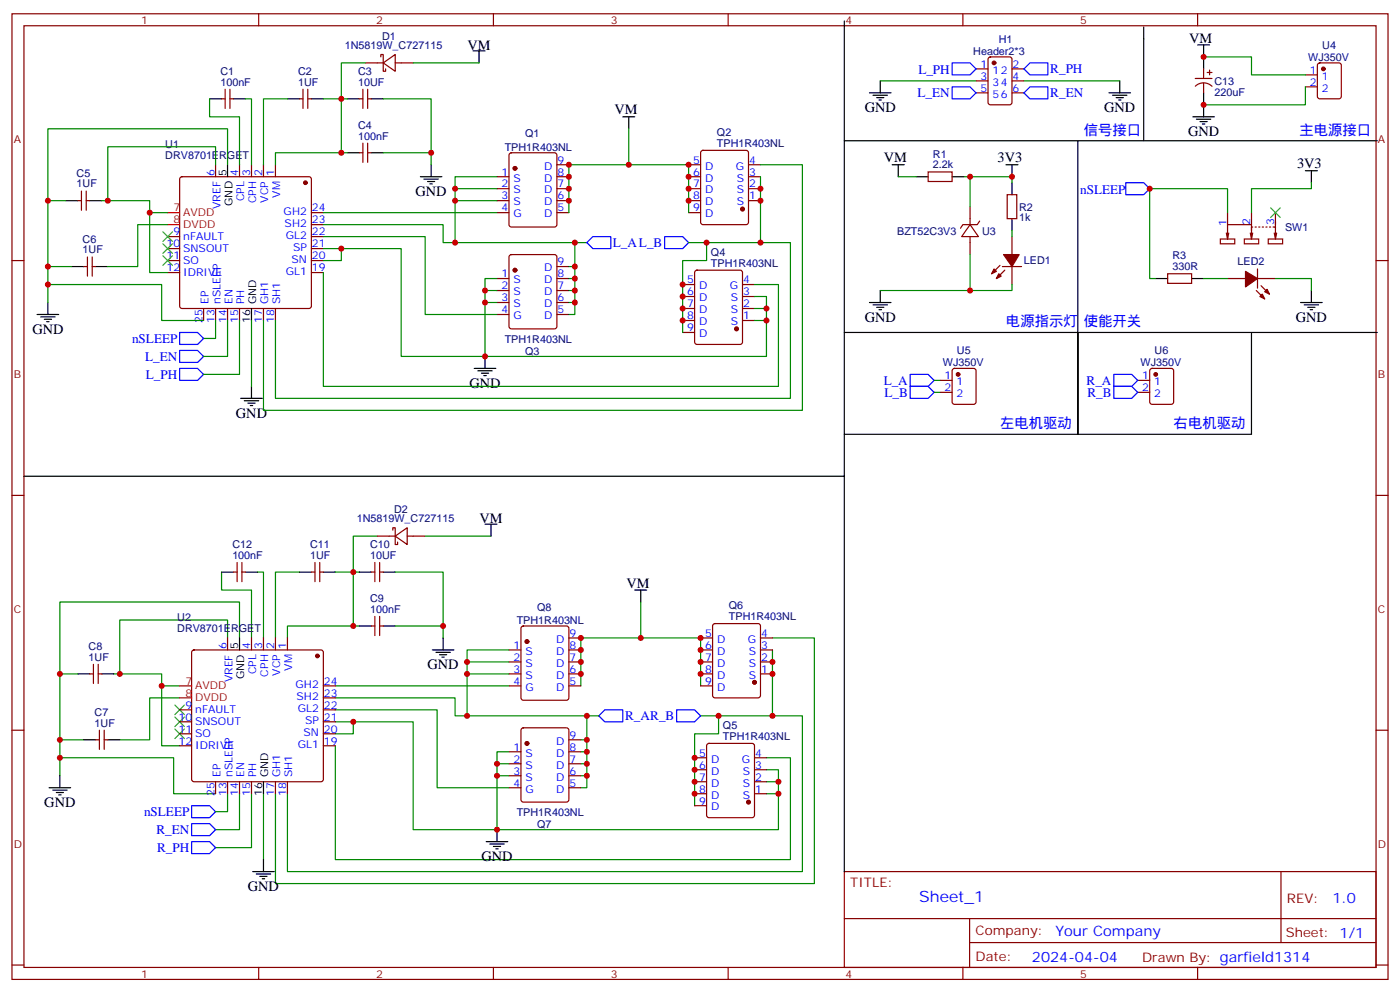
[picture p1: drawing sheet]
<svg xmlns="http://www.w3.org/2000/svg" width="412mm" height="292mm" viewBox="0 0 412 292" stroke-linecap="round" stroke-linejoin="round" font-family="sans-serif">
<g fill="none" stroke="#870000" stroke-width=".35">
<path d="M3.5 4.1h405.4v284.3h-405.4zM7.1 7.6h398.2v277.3h-398.2zM76.2 4.1v3.5M107.6 18.5h5.3M112.2 16.8v-.7h.7v4.9h.7v-.7M112.9 18.5l3.5-2.4v4.9zM116.4 18.5h5.3M145.3 4.1v3.5M214.5 4.1v3.5M283.6 4.1v3.5M291.3 17l.4-.2h5.7l.6 .4 .1 13-.5 .6-5.9 .1-.6-.5-.1-12.9zM352.8 4.1v3.5"/>
<path d="M388.3 18.7l.5-.2h5.6l.7 .5v9.4l-.5 .6-5.8 .1-.7-.5v-9.4zM65.3 29.1h1M66.3 26.3v5.6M67.7 26.3v5.6M67.7 29.1h1.1M88.2 29.1h1.1M89.3 26.3v5.6M90.7 29.1h1M90.7 26.3v5.6M105.8 29.1h1.1M106.9 26.3v5.6M108.3 29.1h1.1"/>
<path d="M108.3 26.3v5.6M287.5 20.3h3.5M287.5 27.3h3.5M287.5 23.8h3.5M298.1 20.3h3.5M298.1 27.3h3.5M298.1 23.8h3.5M352.1 23.1h4.9M352.1 25.4a3.5 3.5 0 0 1 4.9 0M354.5 20.3v2.8M354.5 24.5v2.8M355.6 21.3h1.4"/>
<path d="M356.3 20.6v1.4M384.5 25.6h3.6M384.5 22h3.6M22.9 59.1h1.1M24 56.3v5.6M25.4 56.3v5.6M25.4 59.1h1.1M53.2 52.2l.4-.2h37.4l.5 .2 .2 .5v37.4l-.2 .5-.5 .2h-37.4l-.5-.2-.2-.5v-37.4zM63.5 48.5v3.5M70.6 48.5v3.5M74.1 48.5v3.5M77.6 48.5v3.5"/>
<path d="M81.1 48.5v3.5M105.8 45h1.1M106.9 42.2v5.6M108.3 42.2v5.6M108.3 45h1.1M146.4 59.1h3.5M146.4 52h3.5M146.4 55.6h3.5M150.2 45.2l.4-.2h12.7l.7 .4v20.7l-.4 .7-13 .1-.6-.5-.1-20.7zM164 59.1h3.6M164 48.5h3.6M164 52h3.6"/>
<path d="M164 55.6h3.6M202.8 59.1h3.6M202.8 48.5h3.6M202.8 52h3.6M202.8 55.6h3.6M206.6 44.5l.5-.2h12.7l.6 .4 .1 20.7-.5 .7h-12.9l-.7-.4v-20.7zM220.5 59.1h3.5M220.5 48.5h3.5M220.5 52h3.5M220.5 55.6h3.5M273.4 50.6h7.1v2.8h-7.1zM296.7 57.3h2.8v7.1h-2.8z"/>
<path d="M3.5 76.7h3.6M24.7 78.5h1.1M25.8 75.7v5.6M27.2 75.7v5.6M27.2 78.5h1M49.4 76.7h3.5M49.4 69.7h3.5M49.4 73.2h3.5M91.7 76.7h3.5M91.7 69.7h3.5M91.7 73.2h3.5M91.7 66.1h3.5"/>
<path d="M91.7 62.6h3.5M146.4 62.6h3.5M150.2 75.2l.4-.2h12.7l.7 .4v20.7l-.4 .7h-13l-.6-.4-.1-20.7zM164 62.6h3.6M164 78.5h3.6M202.8 62.6h3.6M204.8 79.8l.5-.2h12.7l.7 .4v20.7l-.4 .7h-13l-.6-.4-.1-20.7zM285.8 66.1l2.4 3.6h-4.9zM285.8 60.9v5.2M285.8 69.7v5.3M288.6 65.1l-.7 1h-4.3l-.7 1.1M294.6 78.1l-2.5 2.5"/>
<path d="M295.3 78.5h5.6M296 79.6l-2.5 2.4M298.1 69.7v5.3M298.1 78.5v5.3M359.5 70.4h4.2v1.4h-4.2zM361.2 68.6l.4 1.8M361.6 62.6v3.5M361.9 68.6l-.3 1.8M366.5 70.4h4.3v1.4h-4.3zM368.3 68.6l.4 1.8 .3-1.8M368.7 66.1h-7.1v4.3M368.7 62.6v5.3"/>
<path d="M369 66.9h-.3v2.8M369.7 66.9h.4M370.4 79.2v5.6M370.8 66.9h.3M371.8 66.9h.4M372.9 66.9h.3M373.6 70.4h4.2v1.4h-4.2zM373.9 66.9h.4M375 66.9h.7v2.8M375.4 68.6l.3 1.8 .4-1.8M375.7 62.6v4.4M405.3 76.7h3.6"/>
<path d="M49.4 80.3h3.5M60 90.8v3.6M63.5 90.8v3.6M67 90.8v3.6M70.6 90.8v3.6M77.6 90.8v3.6M81.1 90.8v3.6M91.7 80.3h3.5M146.4 82h3.5M146.4 85.5h3.5M146.4 89.1h3.5M146.4 92.6h3.5"/>
<path d="M164 82h3.6M164 85.5h3.6M164 89.1h3.6M164 92.6h3.6M201.1 97.9h3.5M201.1 94.4h3.5M201.1 90.8h3.5M201.1 87.3h3.5M201.1 83.8h3.5M218.7 94.4h3.5M218.7 90.8h3.5M218.7 87.3h3.5"/>
<path d="M218.7 83.8h3.5M344 80.6h7v2.8h-7zM361.6 82h5.3M370.1 85.5l2.4 2.5M370.4 82h5.3M371.5 84.1l2.4 2.5M276.9 115.5h3.6M276.9 112h3.6M280.7 108.7l.5-.2h5.6l.7 .4v9.5l-.4 .6-5.9 .1-.7-.5v-9.4zM335.1 115.5h3.6M335.1 112h3.6M338.9 108.7l.5-.2h5.6l.7 .4v9.5l-.4 .6-5.9 .1-.7-.5v-9.4z"/>
<path d="M3.5 145.9h3.6M111.1 157.9h5.3M115.7 156.1v-.7h.7v4.9h.7v-.7M116.4 157.9l3.5-2.5v4.9zM119.9 157.9h5.3M405.3 145.9h3.6M68.8 168.5h1M69.8 165.6v5.7M71.3 168.5h1M71.3 165.6v5.7M91.7 168.5h1.1M92.8 165.6v5.7"/>
<path d="M94.2 168.5h1M94.2 165.6v5.7M109.4 168.5h1M110.4 165.6v5.7M111.8 165.6v5.7M111.8 168.5h1.1M26.5 198.4h1M27.5 195.6v5.7M28.9 198.4h1.1M28.9 195.6v5.7M56.7 191.6l.4-.2h37.4l.5 .2 .2 .5v37.4l-.2 .5-.5 .2h-37.4l-.4-.2-.3-.5v-37.4zM67 187.9v3.5"/>
<path d="M74.1 187.9v3.5M77.6 187.9v3.5M81.1 187.9v3.5M84.7 187.9v3.5M109.4 184.3h1M110.4 181.5v5.6M111.8 181.5v5.6M111.8 184.3h1.1M149.9 198.4h3.6M149.9 194.9h3.6M149.9 191.4h3.6M153.7 184.5l.5-.2h12.7l.6 .5 .1 20.7-.5 .6-12.9 .1-.7-.5v-20.7z"/>
<path d="M167.6 198.4h3.5M167.6 194.9h3.5M167.6 191.4h3.5M167.6 187.9h3.5M206.4 198.4h3.5M206.4 194.9h3.5M206.4 191.4h3.5M206.4 187.9h3.5M210.1 183.8l.5-.2h12.7l.7 .5v20.7l-.4 .6-13 .1-.6-.5-.1-20.7zM224 198.4h3.5M224 194.9h3.5M224 191.4h3.5"/>
<path d="M224 187.9h3.5M3.5 215h3.6M28.2 217.8h1.1M29.3 215v5.7M30.7 217.8h1M30.7 215v5.7M52.9 209h3.5M52.9 212.5h3.5M52.9 216.1h3.5M52.9 219.6h3.5M95.2 202h3.6M95.2 209h3.6"/>
<path d="M95.2 212.5h3.6M95.2 216.1h3.6M95.2 219.6h3.6M95.2 205.5h3.6M149.9 202h3.6M153.7 214.5l.5-.2h12.7l.6 .4 .1 20.8-.5 .6-12.9 .1-.7-.5v-20.7zM167.6 202h3.5M167.6 217.8h3.5M206.4 202h3.5M208.4 219.1l.4-.2h12.7l.7 .4v20.8l-.4 .6-13 .1-.6-.5-.1-20.7zM405.3 215h3.6M63.5 230.2v3.5"/>
<path d="M67 230.2v3.5M70.6 230.2v3.5M74.1 230.2v3.5M81.1 230.2v3.5M84.7 230.2v3.5M149.9 221.4h3.6M149.9 224.9h3.6M149.9 228.4h3.6M149.9 232h3.6M167.6 221.4h3.5M167.6 224.9h3.5M167.6 228.4h3.5"/>
<path d="M167.6 232h3.5M204.6 237.2h3.5M204.6 233.7h3.5M204.6 230.2h3.5M204.6 226.7h3.5M204.6 223.1h3.5M222.2 233.7h3.6M222.2 230.2h3.6M222.2 226.7h3.6M222.2 223.1h3.6M248.7 256.6h156.6v28.3h-156.6zM377.3 256.7v20.8"/>
<path d="M248.7 270.5h156.5M285.6 277.5h119.6M285.6 270.5v14.1M3.5 284.2h3.6M76.2 284.9v3.5M145.3 284.9v3.5M214.5 284.9v3.5M283.6 284.9v3.5M352.8 284.9v3.5M405.3 284.2h3.6"/>
</g>
<g fill="#870000" stroke="#870000" stroke-width=".35">
<path d="M294.2 80.6l.7 .7-1.4 .7z"/>
<path d="M292.8 79.2l.7 .7-1.4 .7z"/>
<path d="M295.6 75h4.6l-2.1 3.5z"/>
<path d="M372.5 85.9l.7-.7 .7 1.4z"/>
<path d="M371.1 87.3l.7-.7 .7 1.4z"/>
<path d="M366.9 79.9l3.5 2.1-3.5 2.5z"/>
<circle cx="90" cy="53.8" r=".53"/>
<circle cx="151.7" cy="49.6" r=".53"/>
<circle cx="151.7" cy="79.6" r=".53"/>
<circle cx="218.7" cy="61.6" r=".53"/>
<circle cx="217" cy="96.8" r=".53"/>
<circle cx="220.5" cy="236.2" r=".53"/>
<circle cx="222.2" cy="200.9" r=".53"/>
<circle cx="155.2" cy="218.9" r=".53"/>
<circle cx="155.2" cy="188.9" r=".53"/>
<circle cx="93.5" cy="193.1" r=".53"/>
<circle cx="292.8" cy="18.5" r=".53"/>
<circle cx="389.8" cy="20.3" r=".53"/>
<circle cx="282.2" cy="110.2" r=".53"/>
<circle cx="340.4" cy="110.2" r=".53"/>
</g>
<g fill="none" stroke="#000" stroke-width=".35">
<path d="M139.3 15h3.6M141.1 15v3.5M248.7 6.2v134M336.9 7.9v33.6h-88.2M352.8 13.2h3.5M354.5 13.2v7.1M61.7 29.1h3.6M68.8 29.1h3.5M84.7 29.1h3.5M91.7 29.1h3.5M102.3 29.1h3.5M109.4 29.1h3.5"/>
<path d="M183.4 34.4h3.6M185.2 34.4v3.5M256.1 27.3h6.4M257.2 28h4.2M258.2 28.8h2.1M258.9 29.5h.7M259.3 23.8v3.5M326.7 27.3h6.3M327.7 28h4.3M328.8 28.8h2.1M329.5 29.5h.7M329.8 23.8v3.5"/>
<path d="M351.4 34.4h6.3M352.4 35.1h4.3M353.5 35.8h2.1M354.2 36.5h.7M354.5 27.3v7.1M19.4 59.1h3.5M26.5 59.1h3.5M67 48.5v3.5M102.3 45h3.5M109.4 45h3.5M123.8 52h6.4M124.9 52.7h4.2"/>
<path d="M125.9 53.4h2.2M126.6 54.2h.8M127 48.5v3.5M262.8 48.5h3.5M264.6 48.5v3.5M269.9 52h3.5M280.5 52h3.5M296.3 48.5h3.6M298.1 48.5v3.5M298.1 53.8v3.5M317.5 41.5v56.4h-68.8M336.9 41.5h68.8"/>
<path d="M384.5 50.3h3.6M386.3 50.3v3.5M21.2 78.5h3.5M28.2 78.5h3.5M298.1 64.4v3.5M10.9 92.6h6.4M12 93.3h4.2M13.1 94h2.1M13.8 94.7h.7M14.1 89.1v3.5M74.1 90.8v3.6M256.1 89.1h6.4"/>
<path d="M257.2 89.8h4.2M258.2 90.5h2.1M258.9 91.2h.7M259.3 85.5v3.6M317.5 97.9h88.2M340.4 82h3.6M351 82h3.5M368.7 97.9v30h-51.2v-30v30h-68.8M383.1 89.1h6.4M384.2 89.8h4.2M385.2 90.5h2.1M385.9 91.2h.7"/>
<path d="M386.3 85.5v3.6M70.9 117.3h6.4M72 118h4.2M73 118.7h2.1M73.7 119.4h.7M74.1 113.8v3.5M139.7 108.5h6.3M140.8 109.2h4.2M141.8 109.9h2.1M142.5 110.6h.7M142.9 105v3.5M7.1 140.2h241.6v116.4"/>
<path d="M142.9 154.3h3.5M144.6 154.3v3.6M65.3 168.5h3.5M72.3 168.5h3.5M88.2 168.5h3.5M95.2 168.5h3.6M105.8 168.5h3.6M112.9 168.5h3.5M187 173.7h3.5M188.7 173.7v3.6M22.9 198.4h3.6M30 198.4h3.5"/>
<path d="M70.6 187.9v3.5M105.8 184.3h3.6M112.9 184.3h3.5M127.4 191.4h6.3M128.4 192.1h4.2M129.5 192.8h2.1M130.2 193.5h.7M130.5 187.9v3.5M24.7 217.8h3.5M31.7 217.8h3.6M14.5 232h6.3M15.5 232.7h4.3"/>
<path d="M16.6 233.4h2.1M17.3 234.1h.7M17.6 228.4v3.6M77.6 230.2v3.5M74.4 256.6h6.4M75.5 257.4h4.2M76.6 258.1h2.1M77.3 258.8h.7M77.6 253.1v3.5M143.2 247.8h6.4M144.3 248.5h4.2M145.3 249.2h2.2"/>
<path d="M146 249.9h.8M146.4 244.3v3.5"/>
</g>
<path d="M49.4 62.6h3.5M49.4 66.1h3.5M52.9 202h3.5M52.9 205.5h3.5" fill="none" stroke="#f00" stroke-width=".35"/>
<g fill="none" stroke="#008700" stroke-width=".35">
<path d="M107.6 18.5h-7.1v26.5M121.7 18.5h19.4M354.5 16.8h14.2v5.2h15.8M61.7 29.1v5.3h8.9v14.1M72.3 29.1h1.8v19.4M84.7 29.1h-7.1v19.4M95.2 29.1h7.1M112.9 29.1h14.1v15.9M185.2 37.9v10.6h-17.6v14.1M259.3 23.8h28.2M301.6 23.8h28.2M384.5 25.6v5.3h-30"/>
<path d="M14.1 59.1h5.3M30 59.1h1.7M63.5 48.5v-5.3h-31.8v15.9h12.4v3.5h5.3M67 48.5v-10.6h-52.9v40.6h7.1M102.3 45h-21.2v3.5M112.9 45h14.1v3.5M134.1 59.1h12.3M146.4 55.6h-12.3v15.8M146.4 52h-12.3v3.6M185.2 48.5h17.6v14.1M224 48.5h12.4v72.3h-158.8v-26.4M224 52v19.4"/>
<path d="M264.6 52h5.3M284 52h1.8v8.9M285.8 52h12.3v1.8M386.3 53.8v1.8h-17.6v7M14.1 78.5v10.6M44.1 62.6v17.7h5.3M49.4 66.1h-8.8v12.4h-8.9M95.2 66.1h35.3v5.3h42.4M95.2 69.7h30v22.9h21.2M95.2 73.2h23v31.8h24.7v-23h3.5M95.2 62.6h51.2M100.5 73.2v3.5h-5.3"/>
<path d="M169.3 71.4v7.1h-1.7M169.3 78.5v3.5h-1.7M202.8 71.4h30v45.9h-151.7v-22.9M208.1 71.4v5.3h-7v21.2M285.8 75v10.5M298.1 67.9v1.8M361.6 62.6v-7h-22.9v26.4h1.7M14.1 83.8h33.5v10.6h12.4M63.5 94.4v5.3h-3.5M67 94.4v10.6h-7M70.6 94.4v15.8h-10.6M74.1 94.4v19.4"/>
<path d="M95.2 80.3v33.5h134.1v-30h-7.1M142.9 85.5h3.5M142.9 89.1h3.5M169.3 82v3.5h-1.7M169.3 85.5v3.6h-1.7M169.3 89.1v3.5h-1.7M222.2 87.3h3.6v17.7h-82.9M222.2 90.8h3.6M222.2 94.4h3.6M298.1 83.8v1.7h-38.8M354.5 82h7.1M375.7 82h10.6v3.5"/>
<path d="M275.2 115.5h1.7M275.2 112h1.7M111.1 157.9h-7v26.4M125.2 157.9h19.4M65.3 168.5v5.2h8.8v14.2M75.8 168.5h1.8v19.4M88.2 168.5h-7.1v19.4M98.8 168.5h7M116.4 168.5h14.1v15.8M188.7 177.3v10.6h-17.6v14.1M17.6 198.4h5.3M33.5 198.4h1.8"/>
<path d="M67 187.9v-5.3h-31.7v15.8h12.3v3.6h5.3M70.6 187.9v-10.6h-53v40.5h7.1M105.8 184.3h-21.1v3.6M116.4 184.3h14.1v3.6M137.6 198.4h12.3M149.9 191.4h-12.3v3.5M149.9 194.9h-12.3v15.9M188.7 187.9h17.7v14.1M227.5 187.9h12.4v72.3h-158.8v-26.5M227.5 191.4v19.4M17.6 217.8v10.6M47.6 202v17.6h5.3"/>
<path d="M52.9 205.5h-8.8v12.3h-8.8M98.8 219.6v33.5h134v-30h-7M98.8 212.5h22.9v31.8h24.7v-22.9h3.5M98.8 209h30v23h21.1M98.8 205.5h35.3v5.3h42.3M98.8 202h51.1M104.1 212.5v3.6h-5.3M172.9 217.8v3.6h-1.8M172.9 210.8v7h-1.8M206.4 210.8h30v45.8h-151.7v-22.9M211.7 210.8v5.3h-7.1v21.1M17.6 223.1h33.6v10.6h12.3"/>
<path d="M67 233.7v5.3h-3.5M70.6 233.7v10.6h-7.1M74.1 233.7v15.9h-10.6M77.6 233.7v19.4M146.4 228.4h3.5M146.4 224.9h3.5M172.9 228.4v3.6h-1.8M172.9 224.9v3.5h-1.8M172.9 221.4v3.5h-1.8M225.8 226.7h3.5v17.6h-82.9M225.8 233.7h3.5M225.8 230.2h3.5"/>
</g>
<g fill="none" stroke="#3c3" stroke-width=".35">
<path d="M48 68.3l2.8 2.8M48 71.8l2.8 2.8M48 75.3l2.8 2.8M50.8 68.3l-2.8 2.8M50.8 71.8l-2.8 2.8M50.8 75.3l-2.8 2.8M374.3 61.2l2.8 2.8M377.1 61.2l-2.8 2.8M51.5 214.7l2.8 2.8M51.5 211.1l2.8 2.9M51.5 207.6l2.8 2.8M54.3 214.7l-2.8 2.8"/>
<path d="M54.3 211.1l-2.8 2.9M54.3 207.6l-2.8 2.8"/>
</g>
<g fill="none" stroke="#00f" stroke-width=".35">
<path d="M280.5 18.5h5.3l1.7 1.8-1.7 1.7h-5.3zM303.4 18.5h5.3v3.5h-5.3l-1.8-1.7zM280.5 25.6h5.3l1.7 1.7-1.7 1.8h-5.3zM303.4 25.6h5.3v3.5h-5.3l-1.8-1.8zM331.6 53.8h5.3l1.8 1.8-1.8 1.7h-5.3zM174.6 69.7h5.3v3.5h-5.3l-1.7-1.8zM195.8 69.7h5.3l1.7 1.7-1.7 1.8h-5.3zM52.9 97.9h5.3l1.8 1.8-1.8 1.7h-5.3zM52.9 103.2h5.3l1.8 1.8-1.8 1.7h-5.3zM52.9 108.5h5.3l1.8 1.7-1.8 1.8h-5.3zM268.1 110.2h5.3l1.8 1.8-1.8 1.8h-5.3zM268.1 113.8h5.3l1.8 1.7-1.8 1.8h-5.3z"/>
<path d="M328.1 113.8h5.3l1.7 1.7-1.7 1.8h-5.3zM328.1 110.2h5.3l1.7 1.8-1.7 1.8h-5.3zM176.4 210.8l1.8-1.8h5.2v3.5h-5.2zM199.3 209h5.3l1.8 1.8-1.8 1.7h-5.3zM56.4 237.2h5.3l1.8 1.8-1.8 1.8h-5.3zM56.4 247.8h5.3l1.8 1.8-1.8 1.8h-5.3zM56.4 242.5h5.3l1.8 1.8-1.8 1.8h-5.3z"/>
</g>
<g fill="#c00">
<circle cx="127" cy="45" r=".88"/>
<circle cx="100.5" cy="29.1" r=".88"/>
<circle cx="100.5" cy="45" r=".88"/>
<circle cx="14.1" cy="59.1" r=".88"/>
<circle cx="14.1" cy="78.5" r=".88"/>
<circle cx="14.1" cy="83.8" r=".88"/>
<circle cx="31.8" cy="59.1" r=".88"/>
<circle cx="169.3" cy="71.4" r=".88"/>
<circle cx="169.3" cy="78.5" r=".88"/>
<circle cx="169.3" cy="82" r=".88"/>
<circle cx="169.3" cy="85.5" r=".88"/>
<circle cx="169.3" cy="89.1" r=".88"/>
<circle cx="134.1" cy="71.4" r=".88"/>
<circle cx="134.1" cy="59.1" r=".88"/>
<circle cx="134.1" cy="55.6" r=".88"/>
<circle cx="142.9" cy="85.5" r=".88"/>
<circle cx="142.9" cy="89.1" r=".88"/>
<circle cx="225.8" cy="90.8" r=".88"/>
<circle cx="225.8" cy="94.4" r=".88"/>
<circle cx="185.2" cy="48.5" r=".88"/>
<circle cx="167.6" cy="48.5" r=".88"/>
<circle cx="167.6" cy="52" r=".88"/>
<circle cx="167.6" cy="55.6" r=".88"/>
<circle cx="167.6" cy="59.1" r=".88"/>
<circle cx="202.8" cy="48.5" r=".88"/>
<circle cx="202.8" cy="52" r=".88"/>
<circle cx="202.8" cy="55.6" r=".88"/>
<circle cx="202.8" cy="59.1" r=".88"/>
<circle cx="142.9" cy="105" r=".88"/>
<circle cx="224" cy="71.4" r=".88"/>
<circle cx="224" cy="55.6" r=".88"/>
<circle cx="224" cy="59.1" r=".88"/>
<circle cx="100.5" cy="73.2" r=".88"/>
<circle cx="44.1" cy="62.6" r=".88"/>
<circle cx="208.1" cy="71.4" r=".88"/>
<circle cx="201.1" cy="94.4" r=".88"/>
<circle cx="201.1" cy="90.8" r=".88"/>
<circle cx="201.1" cy="87.3" r=".88"/>
<circle cx="201.1" cy="83.8" r=".88"/>
<circle cx="204.6" cy="223.1" r=".88"/>
<circle cx="204.6" cy="226.7" r=".88"/>
<circle cx="204.6" cy="230.2" r=".88"/>
<circle cx="204.6" cy="233.7" r=".88"/>
<circle cx="211.7" cy="210.8" r=".88"/>
<circle cx="47.6" cy="202" r=".88"/>
<circle cx="104.1" cy="212.5" r=".88"/>
<circle cx="227.5" cy="198.4" r=".88"/>
<circle cx="227.5" cy="194.9" r=".88"/>
<circle cx="227.5" cy="210.8" r=".88"/>
<circle cx="146.4" cy="244.3" r=".88"/>
<circle cx="206.4" cy="198.4" r=".88"/>
<circle cx="206.4" cy="194.9" r=".88"/>
<circle cx="206.4" cy="191.4" r=".88"/>
<circle cx="206.4" cy="187.9" r=".88"/>
<circle cx="171.1" cy="198.4" r=".88"/>
<circle cx="171.1" cy="194.9" r=".88"/>
<circle cx="171.1" cy="191.4" r=".88"/>
<circle cx="171.1" cy="187.9" r=".88"/>
<circle cx="188.7" cy="187.9" r=".88"/>
<circle cx="229.3" cy="233.7" r=".88"/>
<circle cx="229.3" cy="230.2" r=".88"/>
<circle cx="146.4" cy="228.4" r=".88"/>
<circle cx="146.4" cy="224.9" r=".88"/>
<circle cx="137.6" cy="194.9" r=".88"/>
<circle cx="137.6" cy="198.4" r=".88"/>
<circle cx="137.6" cy="210.8" r=".88"/>
<circle cx="172.9" cy="228.4" r=".88"/>
<circle cx="172.9" cy="224.9" r=".88"/>
<circle cx="172.9" cy="221.4" r=".88"/>
<circle cx="172.9" cy="217.8" r=".88"/>
<circle cx="172.9" cy="210.8" r=".88"/>
<circle cx="35.3" cy="198.4" r=".88"/>
<circle cx="17.6" cy="223.1" r=".88"/>
<circle cx="17.6" cy="217.8" r=".88"/>
<circle cx="17.6" cy="198.4" r=".88"/>
<circle cx="104.1" cy="184.3" r=".88"/>
<circle cx="104.1" cy="168.5" r=".88"/>
<circle cx="130.5" cy="184.3" r=".88"/>
<circle cx="285.8" cy="52" r=".88"/>
<circle cx="298.1" cy="52" r=".88"/>
<circle cx="285.8" cy="85.5" r=".88"/>
<circle cx="338.7" cy="55.6" r=".88"/>
<circle cx="354.5" cy="30.9" r=".88"/>
<circle cx="354.5" cy="16.8" r=".88"/>
</g>
<text font-size="4.6" fill="#00f" x="270.8" y="265.7">Sheet_1</text>
<g font-size="4.2">
<text x="137.7" y="14.6">VM</text>
<text x="350.3" y="12.5">VM</text>
<text x="181" y="33.7">VM</text>
<text x="254.7" y="33">GND</text>
<text x="325.3" y="33">GND</text>
<text x="350" y="40">GND</text>
<text x="260.3" y="47.8">VM</text>
<text x="293.9" y="47.8">3V3</text>
<text x="382.1" y="49.6">3V3</text>
<text x="122.4" y="57.7">GND</text>
<text x="254.7" y="94.7">GND</text>
<text x="381.7" y="94.7">GND</text>
<text x="9.5" y="98.2">GND</text>
<text x="138.3" y="114.1">GND</text>
<text x="69.5" y="122.9">GND</text>
<text x="141.2" y="153.9">VM</text>
<text x="184.5" y="173">VM</text>
<text x="125.9" y="197">GND</text>
<text x="13.1" y="237.6">GND</text>
<text x="141.8" y="253.5">GND</text>
<text x="73" y="262.3">GND</text>
</g>
<g font-size="4.2" fill="#00f">
<text x="319.3" y="39.7">信号接口</text>
<text x="382.8" y="39.7">主电源接口</text>
<text x="296.3" y="96.1">电源指示灯</text>
<text x="319.3" y="96.1">使能开关</text>
<text x="294.6" y="126.1">左电机驱动</text>
<text x="345.7" y="126.1">右电机驱动</text>
<text x="392.5" y="265.9">1.0</text>
<text x="310.9" y="275.5">Your Company</text>
<text x="304" y="283.3">2024-04-04</text>
</g>
<g font-size="3.9" fill="#00f">
<text x="270.5" y="21.7">L_PH</text>
<text x="309.4" y="21.4">R_PH</text>
<text x="270.3" y="28.6">L_EN</text>
<text x="309.4" y="28.4">R_EN</text>
<text x="318.2" y="57">nSLEEP</text>
<text x="180.5" y="72.7">L_AL_B</text>
<text x="38.9" y="100.9">nSLEEP</text>
<text x="42.7" y="106.2">L_EN</text>
<text x="43" y="111.5">L_PH</text>
<text x="260.3" y="113.3">L_A</text>
<text x="320.1" y="113.3">R_A</text>
<text x="260.5" y="116.8">L_B</text>
<text x="320.3" y="116.8">R_B</text>
<text x="184.1" y="212">R_AR_B</text>
<text x="42.4" y="240.3">nSLEEP</text>
<text x="46.1" y="245.6">R_EN</text>
<text x="46.3" y="250.9">R_PH</text>
</g>
<g font-size="3.9" fill="#800">
<text x="250.5" y="261.2">TITLE:</text>
<text x="379.1" y="265.9">REV:</text>
<text x="287.4" y="275.4">Company:</text>
<text x="378.7" y="276">Sheet: 1/1</text>
<text x="287.4" y="283.1">Date:</text>
<text x="336.4" y="283.2">Drawn By: garfield1314</text>
</g>
<g font-size="3.2" fill="#800">
<text x="41.6" y="7.1">1</text>
<text x="110.8" y="7.1">2</text>
<text x="179.9" y="7.1">3</text>
<text x="249.1" y="7.1">4</text>
<text x="318.2" y="7.1">5</text>
<text x="4.1" y="42.2">A</text>
<text x="405.9" y="42.2">A</text>
<text x="4.1" y="111.3">B</text>
<text x="405.9" y="111.3">B</text>
<text x="4.1" y="180.4">C</text>
<text x="405.9" y="180.4">C</text>
<text x="4.1" y="249.6">D</text>
<text x="405.9" y="249.6">D</text>
<text x="41.6" y="287.9">1</text>
<text x="110.8" y="287.9">2</text>
<text x="179.9" y="287.9">3</text>
<text x="249.1" y="287.9">4</text>
<text x="318.2" y="287.9">5</text>
</g>
<g font-size="3.2" fill="#000080">
<text x="112.6" y="11.7">D1</text>
<text x="101.6" y="14.5">1N5819W_C727115</text>
<text x="286.7" y="16.1">Header2*3</text>
<text x="294.2" y="12.6">H1</text>
<text x="385.4" y="17.9">WJ350V</text>
<text x="389.5" y="14.3">U4</text>
<text x="64.9" y="22">C1</text>
<text x="87.8" y="22">C2</text>
<text x="105.5" y="22">C3</text>
<text x="64.9" y="25.2">100nF</text>
<text x="87.8" y="25.2">1UF</text>
<text x="105.5" y="25.2">10UF</text>
<text x="357.7" y="28.2">220uF</text>
<text x="357.7" y="24.9">C13</text>
<text x="105.5" y="41.1">100nF</text>
<text x="105.5" y="37.9">C4</text>
<text x="154.7" y="40.4">Q1</text>
<text x="211.2" y="40">Q2</text>
<text x="48.7" y="46.7">DRV8701ERGET</text>
<text x="48.7" y="43.6">U1</text>
<text x="148.7" y="44.5">TPH1R403NL</text>
<text x="211.2" y="43.2">TPH1R403NL</text>
<text x="274.8" y="46.4">R1</text>
<text x="22.6" y="52">C5</text>
<text x="274.8" y="49.6">2.2k</text>
<text x="22.6" y="55.2">1UF</text>
<text x="300.2" y="65.2">1k</text>
<text x="300.2" y="62">R2</text>
<text x="24.3" y="71.4">C6</text>
<text x="264.3" y="69.1">BZT52C3V3</text>
<text x="289.3" y="69.1">U3</text>
<text x="378.5" y="68.1">SW1</text>
<text x="24.3" y="74.6">1UF</text>
<text x="209.4" y="75.3">Q4</text>
<text x="301.6" y="77.8">LED1</text>
<text x="345.4" y="76.4">R3</text>
<text x="364.5" y="78">LED2</text>
<text x="209.4" y="78.5">TPH1R403NL</text>
<text x="345.4" y="79.6">330R</text>
<text x="148.7" y="100.9">TPH1R403NL</text>
<text x="154.7" y="104.4">Q3</text>
<text x="277.8" y="107.8">WJ350V</text>
<text x="281.9" y="104.3">U5</text>
<text x="336" y="107.8">WJ350V</text>
<text x="340.1" y="104.3">U6</text>
<text x="105.1" y="153.8">1N5819W_C727115</text>
<text x="116.1" y="151.1">D2</text>
<text x="68.4" y="161.4">C12</text>
<text x="91.4" y="161.4">C11</text>
<text x="109" y="161.4">C10</text>
<text x="68.4" y="164.6">100nF</text>
<text x="91.4" y="164.6">1UF</text>
<text x="109" y="164.6">10UF</text>
<text x="109" y="177.3">C9</text>
<text x="158.2" y="179.8">Q8</text>
<text x="214.7" y="179.4">Q6</text>
<text x="52.2" y="183">U2</text>
<text x="109" y="180.4">100nF</text>
<text x="152.2" y="183.8">TPH1R403NL</text>
<text x="214.7" y="182.6">TPH1R403NL</text>
<text x="26.1" y="191.4">C8</text>
<text x="52.2" y="186.1">DRV8701ERGET</text>
<text x="26.1" y="194.6">1UF</text>
<text x="27.9" y="214">1UF</text>
<text x="27.9" y="210.8">C7</text>
<text x="213" y="214.7">Q5</text>
<text x="213" y="217.8">TPH1R403NL</text>
<text x="152.2" y="240.3">TPH1R403NL</text>
<text x="158.2" y="243.8">Q7</text>
</g>
<g font-size="3.2" fill="#00f">
<text x="288.8" y="19.9">1</text>
<text x="288.8" y="23.5">3</text>
<text x="292.3" y="21.7">12</text>
<text x="298.3" y="23.5">4</text>
<text x="298.3" y="19.9">2</text>
<text x="385.9" y="21.7">1</text>
<text x="389.4" y="23.5">1</text>
<text x="288.8" y="27">5</text>
<text x="292.3" y="25.2">34</text>
<text x="292.3" y="28.8">56</text>
<text x="298.3" y="27">6</text>
<text x="385.9" y="25.2">2</text>
<text x="389.4" y="27">2</text>
<text x="63.1" y="51.9" transform="rotate(-90 63.1 51.9)">6</text>
<text x="70.2" y="51.9" transform="rotate(-90 70.2 51.9)">4</text>
<text x="73.7" y="51.9" transform="rotate(-90 73.7 51.9)">3</text>
<text x="77.3" y="51.9" transform="rotate(-90 77.3 51.9)">2</text>
<text x="80.8" y="51.9" transform="rotate(-90 80.8 51.9)">1</text>
<text x="147.7" y="51.7">1</text>
<text x="151.2" y="53.4">S</text>
<text x="160.3" y="49.9">D</text>
<text x="160.3" y="53.4">D</text>
<text x="164.2" y="48.2">9</text>
<text x="164.2" y="51.7">8</text>
<text x="204.2" y="51.7">6</text>
<text x="204.2" y="48.2">5</text>
<text x="207.7" y="53.4">D</text>
<text x="207.7" y="49.9">D</text>
<text x="216.7" y="49.9">G</text>
<text x="217" y="53.4">S</text>
<text x="220.7" y="48.2">4</text>
<text x="220.7" y="51.7">3</text>
<text x="72" y="59.2" transform="rotate(-90 72 59.2)">CPL</text>
<text x="75.5" y="59.9" transform="rotate(-90 75.5 59.9)">CPH</text>
<text x="79" y="59.6" transform="rotate(-90 79 59.6)">VCP</text>
<text x="82.5" y="58.2" transform="rotate(-90 82.5 58.2)">VM</text>
<text x="147.7" y="58.7">3</text>
<text x="147.7" y="55.2">2</text>
<text x="151.2" y="57">S</text>
<text x="160.3" y="57">D</text>
<text x="164.2" y="55.2">7</text>
<text x="164.2" y="58.7">6</text>
<text x="204.2" y="58.7">8</text>
<text x="204.2" y="55.2">7</text>
<text x="207.7" y="57">D</text>
<text x="217" y="57">S</text>
<text x="220.7" y="55.2">2</text>
<text x="220.7" y="58.7">1</text>
<text x="64.9" y="61.5" transform="rotate(-90 64.9 61.5)">VREF</text>
<text x="83.6" y="63.3">GH2</text>
<text x="91.9" y="65.8">23</text>
<text x="91.9" y="62.3">24</text>
<text x="147.7" y="62.3">4</text>
<text x="151.2" y="64">G</text>
<text x="151.2" y="60.5">S</text>
<text x="160.3" y="60.5">D</text>
<text x="160.3" y="64">D</text>
<text x="164.2" y="62.3">5</text>
<text x="204.2" y="62.3">9</text>
<text x="207.7" y="64">D</text>
<text x="207.7" y="60.5">D</text>
<text x="217" y="60.5">S</text>
<text x="51.1" y="69.3">9</text>
<text x="54" y="70.7">nFAULT</text>
<text x="83.8" y="66.9">SH2</text>
<text x="84.2" y="70.4">GL2</text>
<text x="91.9" y="69.3">22</text>
<text x="361.2" y="66.5" transform="rotate(-90 361.2 66.5)">1</text>
<text x="368.3" y="66.1" transform="rotate(-90 368.3 66.1)">2</text>
<text x="375.4" y="66.1" transform="rotate(-90 375.4 66.1)">3</text>
<text x="49.1" y="72.8">10</text>
<text x="49.1" y="76.4">11</text>
<text x="54" y="74.3">SNSOUT</text>
<text x="54" y="77.8">SO</text>
<text x="85.9" y="77.4">SN</text>
<text x="86.3" y="73.9">SP</text>
<text x="91.9" y="76.4">20</text>
<text x="91.9" y="72.8">21</text>
<text x="49.1" y="79.9">12</text>
<text x="54" y="81.3">IDRIVE</text>
<text x="84.2" y="81">GL1</text>
<text x="91.9" y="79.9">19</text>
<text x="147.7" y="81.7">1</text>
<text x="151.2" y="83.4">S</text>
<text x="160.3" y="79.9">D</text>
<text x="160.3" y="83.4">D</text>
<text x="164.2" y="78.1">9</text>
<text x="164.2" y="81.7">8</text>
<text x="202.4" y="83.4">5</text>
<text x="218.9" y="83.4">4</text>
<text x="61.4" y="89.5" transform="rotate(-90 61.4 89.5)">EP</text>
<text x="64.9" y="89.5" transform="rotate(-90 64.9 89.5)">nSLEEP</text>
<text x="68.4" y="89.5" transform="rotate(-90 68.4 89.5)">EN</text>
<text x="72" y="89.5" transform="rotate(-90 72 89.5)">PH</text>
<text x="79" y="89.5" transform="rotate(-90 79 89.5)">GH1</text>
<text x="82.5" y="89.5" transform="rotate(-90 82.5 89.5)">SH1</text>
<text x="147.7" y="88.7">3</text>
<text x="147.7" y="85.2">2</text>
<text x="151.2" y="87">S</text>
<text x="160.3" y="87">D</text>
<text x="164.2" y="85.2">7</text>
<text x="164.2" y="88.7">6</text>
<text x="202.4" y="87">6</text>
<text x="205.9" y="88.7">D</text>
<text x="205.9" y="85.2">D</text>
<text x="215" y="85.2">G</text>
<text x="215.2" y="88.7">S</text>
<text x="218.9" y="87">3</text>
<text x="59.6" y="95" transform="rotate(-90 59.6 95)">25</text>
<text x="63.1" y="95" transform="rotate(-90 63.1 95)">13</text>
<text x="66.7" y="95" transform="rotate(-90 66.7 95)">14</text>
<text x="70.2" y="95" transform="rotate(-90 70.2 95)">15</text>
<text x="77.3" y="95" transform="rotate(-90 77.3 95)">17</text>
<text x="80.8" y="95" transform="rotate(-90 80.8 95)">18</text>
<text x="147.7" y="92.3">4</text>
<text x="151.2" y="94">G</text>
<text x="151.2" y="90.5">S</text>
<text x="160.3" y="90.5">D</text>
<text x="160.3" y="94">D</text>
<text x="164.2" y="92.3">5</text>
<text x="202.4" y="94">8</text>
<text x="202.4" y="90.5">7</text>
<text x="205.9" y="95.8">D</text>
<text x="205.9" y="92.3">D</text>
<text x="215.2" y="92.3">S</text>
<text x="215.2" y="95.8">S</text>
<text x="218.9" y="90.5">2</text>
<text x="218.9" y="94">1</text>
<text x="202.4" y="97.5">9</text>
<text x="205.9" y="99.3">D</text>
<text x="278.3" y="111.7">1</text>
<text x="281.8" y="113.4">1</text>
<text x="336.5" y="111.7">1</text>
<text x="340" y="113.4">1</text>
<text x="278.3" y="115.2">2</text>
<text x="281.8" y="116.9">2</text>
<text x="336.5" y="115.2">2</text>
<text x="340" y="116.9">2</text>
<text x="66.7" y="191.2" transform="rotate(-90 66.7 191.2)">6</text>
<text x="73.7" y="191.2" transform="rotate(-90 73.7 191.2)">4</text>
<text x="77.3" y="191.2" transform="rotate(-90 77.3 191.2)">3</text>
<text x="80.8" y="191.2" transform="rotate(-90 80.8 191.2)">2</text>
<text x="84.3" y="191.2" transform="rotate(-90 84.3 191.2)">1</text>
<text x="151.3" y="191">1</text>
<text x="163.8" y="189.3">D</text>
<text x="167.7" y="187.5">9</text>
<text x="167.7" y="191">8</text>
<text x="207.7" y="191">6</text>
<text x="207.7" y="187.5">5</text>
<text x="211.2" y="189.3">D</text>
<text x="220.2" y="189.3">G</text>
<text x="224.2" y="187.5">4</text>
<text x="224.2" y="191">3</text>
<text x="86.1" y="197.5" transform="rotate(-90 86.1 197.5)">VM</text>
<text x="151.3" y="194.6">2</text>
<text x="154.8" y="196.3">S</text>
<text x="154.8" y="192.8">S</text>
<text x="163.8" y="192.8">D</text>
<text x="163.8" y="196.3">D</text>
<text x="167.7" y="194.6">7</text>
<text x="207.7" y="194.6">7</text>
<text x="211.2" y="196.3">D</text>
<text x="211.2" y="192.8">D</text>
<text x="220.5" y="192.8">S</text>
<text x="220.5" y="196.3">S</text>
<text x="224.2" y="194.6">2</text>
<text x="68.4" y="200.9" transform="rotate(-90 68.4 200.9)">VREF</text>
<text x="75.5" y="198.6" transform="rotate(-90 75.5 198.6)">CPL</text>
<text x="79" y="199.2" transform="rotate(-90 79 199.2)">CPH</text>
<text x="82.5" y="199" transform="rotate(-90 82.5 199)">VCP</text>
<text x="87.1" y="202.7">GH2</text>
<text x="95.4" y="201.6">24</text>
<text x="151.3" y="201.6">4</text>
<text x="151.3" y="198.1">3</text>
<text x="154.8" y="203.4">G</text>
<text x="154.8" y="199.8">S</text>
<text x="163.8" y="199.8">D</text>
<text x="163.8" y="203.4">D</text>
<text x="167.7" y="198.1">6</text>
<text x="167.7" y="201.6">5</text>
<text x="207.7" y="201.6">9</text>
<text x="207.7" y="198.1">8</text>
<text x="211.2" y="203.4">D</text>
<text x="211.2" y="199.8">D</text>
<text x="220.5" y="199.8">S</text>
<text x="224.2" y="198.1">1</text>
<text x="54.6" y="208.7">9</text>
<text x="87.4" y="206.2">SH2</text>
<text x="87.7" y="209.7">GL2</text>
<text x="95.4" y="208.7">22</text>
<text x="95.4" y="205.1">23</text>
<text x="52.6" y="212.2">10</text>
<text x="52.6" y="215.7">11</text>
<text x="57.5" y="210.1">nFAULT</text>
<text x="57.5" y="213.6">SNSOUT</text>
<text x="89.9" y="213.3">SP</text>
<text x="95.4" y="215.7">20</text>
<text x="95.4" y="212.2">21</text>
<text x="52.6" y="219.3">12</text>
<text x="57.5" y="217.1">SO</text>
<text x="57.5" y="220.7">IDRIVE</text>
<text x="87.7" y="220.3">GL1</text>
<text x="89.4" y="216.8">SN</text>
<text x="95.4" y="219.3">19</text>
<text x="151.3" y="221">1</text>
<text x="163.8" y="219.3">D</text>
<text x="167.7" y="217.5">9</text>
<text x="167.7" y="221">8</text>
<text x="151.3" y="224.5">2</text>
<text x="154.8" y="226.3">S</text>
<text x="154.8" y="222.8">S</text>
<text x="163.8" y="222.8">D</text>
<text x="163.8" y="226.3">D</text>
<text x="167.7" y="224.5">7</text>
<text x="205.9" y="226.3">6</text>
<text x="205.9" y="222.8">5</text>
<text x="209.4" y="224.5">D</text>
<text x="218.5" y="224.5">G</text>
<text x="222.4" y="222.8">4</text>
<text x="222.4" y="226.3">3</text>
<text x="64.9" y="228.9" transform="rotate(-90 64.9 228.9)">EP</text>
<text x="68.4" y="228.9" transform="rotate(-90 68.4 228.9)">nSLEEP</text>
<text x="72" y="228.9" transform="rotate(-90 72 228.9)">EN</text>
<text x="75.5" y="228.9" transform="rotate(-90 75.5 228.9)">PH</text>
<text x="82.5" y="228.9" transform="rotate(-90 82.5 228.9)">GH1</text>
<text x="86.1" y="228.9" transform="rotate(-90 86.1 228.9)">SH1</text>
<text x="151.3" y="231.6">4</text>
<text x="151.3" y="228.1">3</text>
<text x="154.8" y="233.4">G</text>
<text x="154.8" y="229.8">S</text>
<text x="163.8" y="229.8">D</text>
<text x="163.8" y="233.4">D</text>
<text x="167.7" y="228.1">6</text>
<text x="167.7" y="231.6">5</text>
<text x="205.9" y="233.4">8</text>
<text x="205.9" y="229.8">7</text>
<text x="209.4" y="231.6">D</text>
<text x="209.4" y="228.1">D</text>
<text x="218.8" y="228.1">S</text>
<text x="218.8" y="231.6">S</text>
<text x="222.4" y="229.8">2</text>
<text x="222.4" y="233.4">1</text>
<text x="63.1" y="234.4" transform="rotate(-90 63.1 234.4)">25</text>
<text x="66.7" y="234.4" transform="rotate(-90 66.7 234.4)">13</text>
<text x="70.2" y="234.4" transform="rotate(-90 70.2 234.4)">14</text>
<text x="73.7" y="234.4" transform="rotate(-90 73.7 234.4)">15</text>
<text x="80.8" y="234.4" transform="rotate(-90 80.8 234.4)">17</text>
<text x="84.3" y="234.4" transform="rotate(-90 84.3 234.4)">18</text>
<text x="205.9" y="236.9">9</text>
<text x="209.4" y="238.7">D</text>
<text x="209.4" y="235.1">D</text>
<text x="218.8" y="235.1">S</text>
</g>
<g font-size="3.2">
<text x="66.7" y="51.9" transform="rotate(-90 66.7 51.9)">5</text>
<text x="68.4" y="60.6" transform="rotate(-90 68.4 60.6)">GND</text>
<text x="75.5" y="89.5" transform="rotate(-90 75.5 89.5)">GND</text>
<text x="73.7" y="95" transform="rotate(-90 73.7 95)">16</text>
<text x="70.2" y="191.2" transform="rotate(-90 70.2 191.2)">5</text>
<text x="72" y="200" transform="rotate(-90 72 200)">GND</text>
<text x="79" y="228.9" transform="rotate(-90 79 228.9)">GND</text>
<text x="77.3" y="234.4" transform="rotate(-90 77.3 234.4)">16</text>
</g>
<g font-size="3.2" fill="#f00">
<text x="51.1" y="62.3">7</text>
<text x="51.1" y="65.8">8</text>
<text x="54" y="63.7">AVDD</text>
<text x="54" y="67.2">DVDD</text>
<text x="54.6" y="201.6">7</text>
<text x="57.5" y="203">AVDD</text>
<text x="54.6" y="205.1">8</text>
<text x="57.5" y="206.6">DVDD</text>
</g>
</svg>
